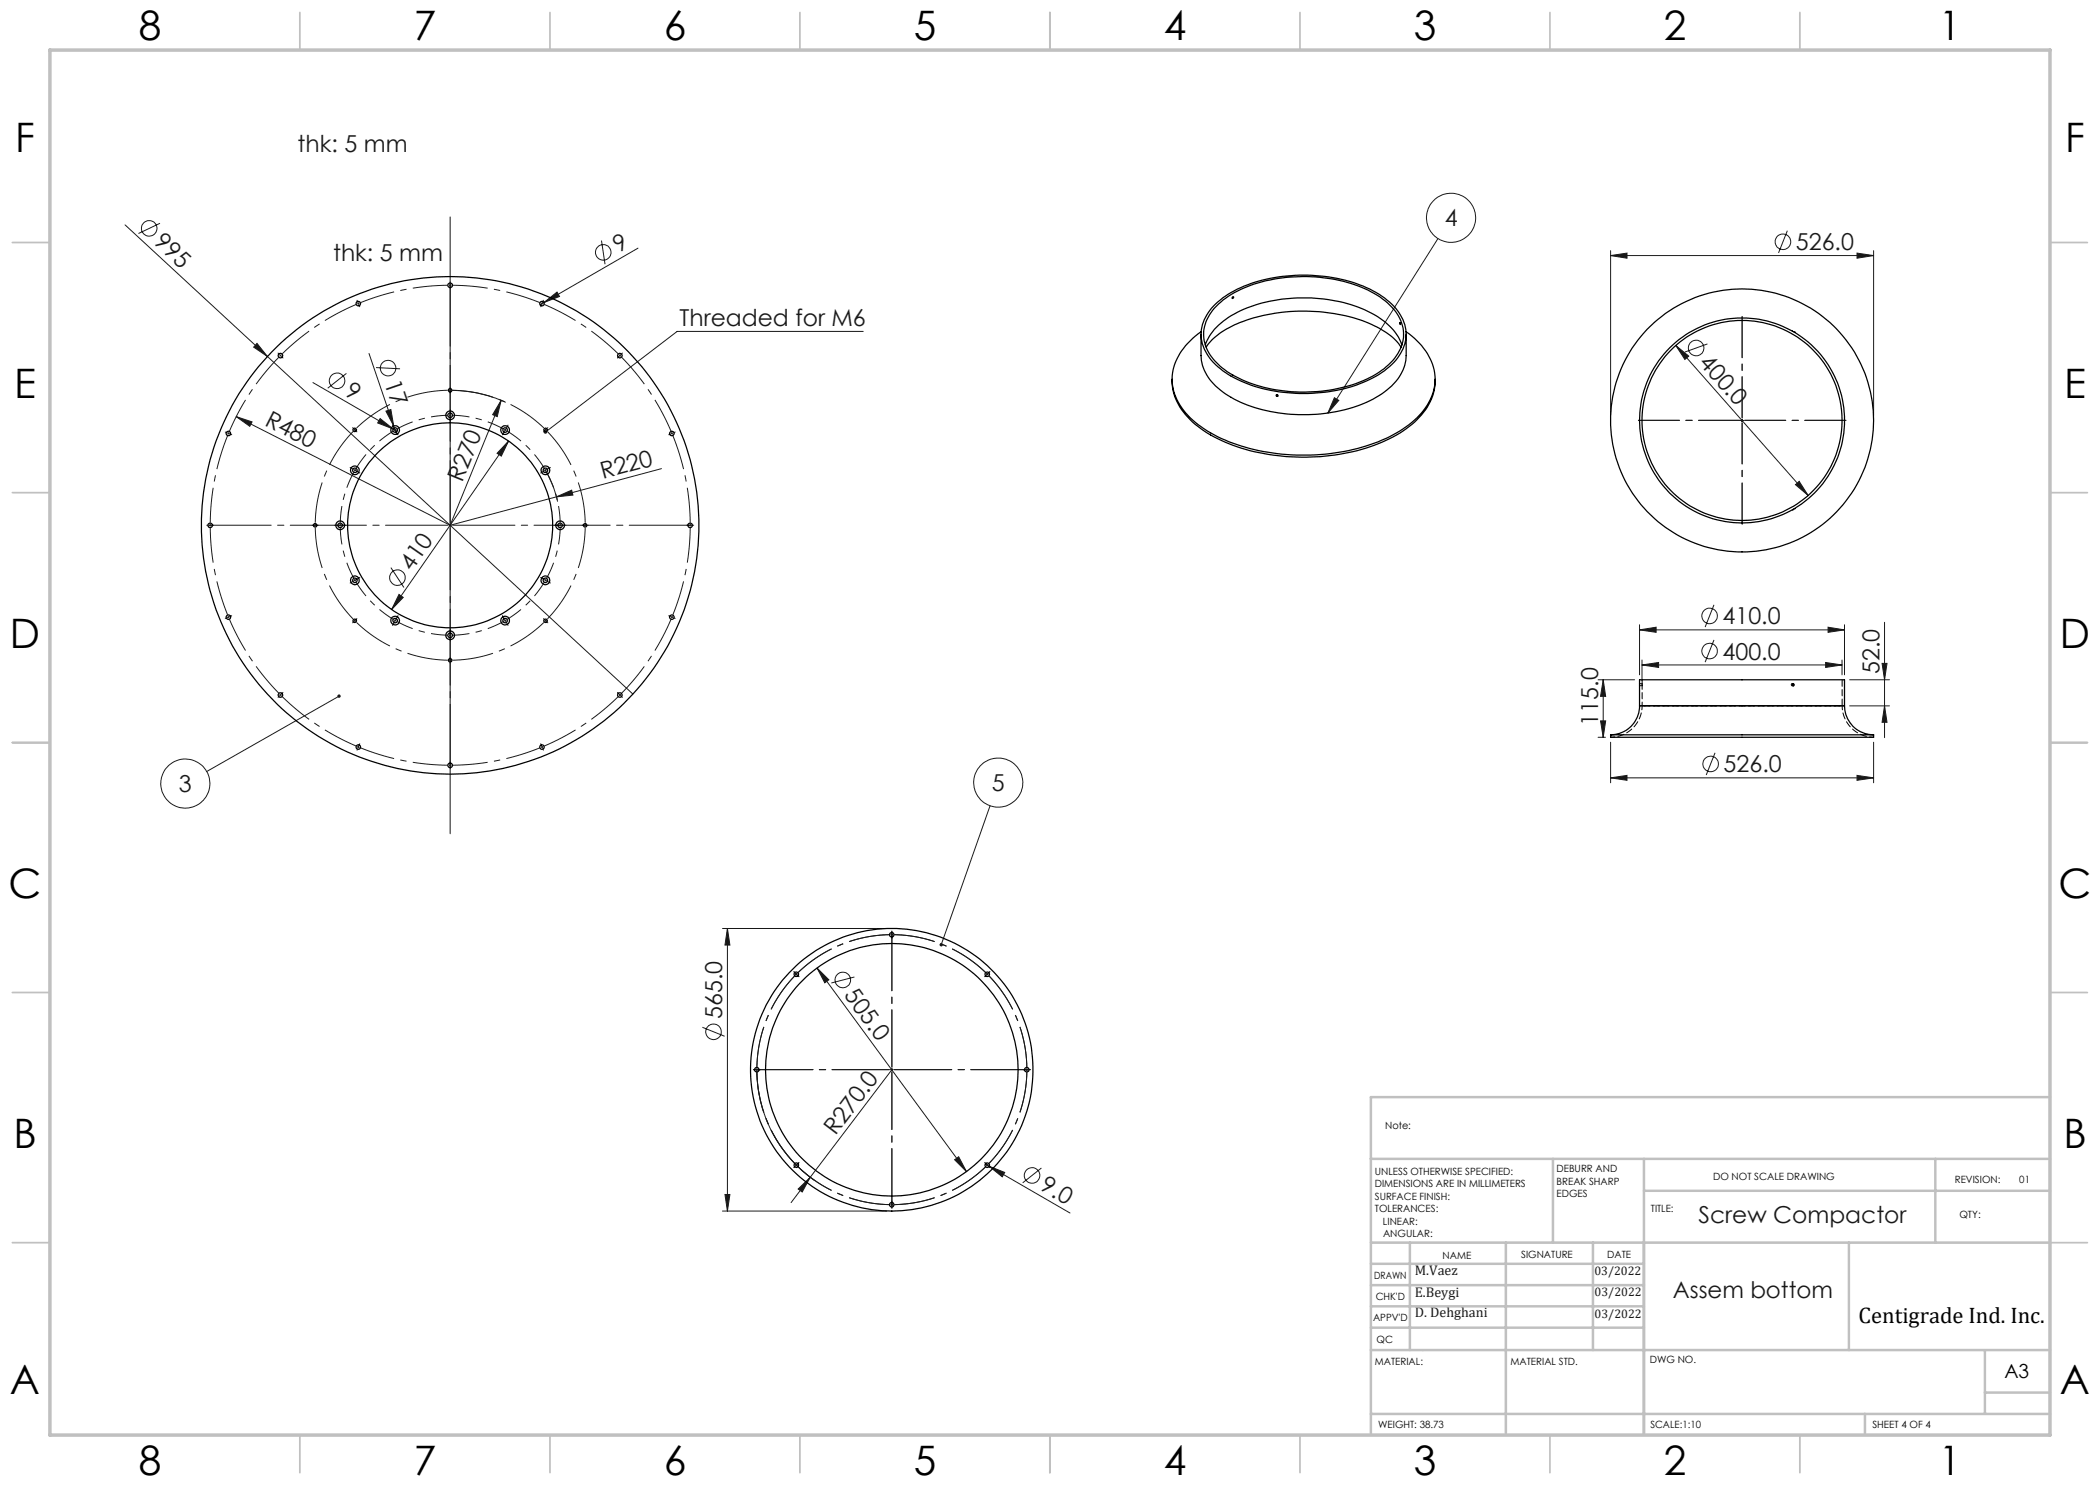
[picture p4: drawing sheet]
<svg xmlns="http://www.w3.org/2000/svg" width="420mm" height="297mm" viewBox="0 0 420 297" stroke-linecap="round" stroke-linejoin="round" font-family="sans-serif">
<g fill="none" stroke="#191924" stroke-width=".2">
<path d="M25 45l28.5 26.3M32 44.7l-4.3 2M90 43.4v123.4M120.3 48.1l.7 4.7M127.6 49.6l-18.8 10.9M287.6 47.7l-22 34.9M322.1 51.1l3.3-.5v1zM322.1 50.1v33M322.1 51.1h52.6M357.5 46.1l-1.8 4.5M371.4 50.6l3.3 .5-3.3 .5zM374.7 50.1v33"/>
<path d="M51.4 68.7l2.1 2.6-2.8-1.9zM53.5 71.3l73.1 67.5M62.6 76.5l16 9.3M69.3 74.7l-3.8 2.9M73.8 70.7l4.9 14.5M75.2 73.5l4.8 .3M90.4 78.1a26.5 26.5 0 0 1 10.7 2.4M108.8 60.5l2.6-2.1 .5 .9zM108.8 60.5l-.8 .5M172.6 66.3h-37.2l-26.3 20.1M266.9 79.5l.9 .6-2.2 2.5zM335.2 69.1l26.4 30"/>
<path d="M335.2 69.1l2.5 2.1-.7 .7zM341.5 68.8l-4.5 1.6M47.2 83.3l3.2 1.1-.4 .9zM47.2 83.3l42.8 21.8M76 83.7l2.6 2.1-3.1-1.2zM77.2 82.2l1-.3 .5 3.3zM78.6 85.8l.8 .5M78.7 85.2l.6 1.7M100.2 80.1l-10.2 25M100.2 80.1l-.8 3.2-.9-.4zM101.7 88.2l-1.4 3-.9-.5zM101.7 88.2l-23.4 33.7"/>
<path d="M109 94a20.6 20.6 0 0 1 2.5 6.3M111.3 99.4l3-1.4 .3 1zM132.3 93.7l-42.3 11.4M348.2 84.1h.5M348.4 83.9v.4M359.1 96.9l.7-.6 1.8 2.8zM78.2 113.5l2.6 4M79.8 118.9l.8 .6-2.3 2.4zM67.8 139.2l-26.5 15.1M319.6 136h7.3M320.6 136v11.5M320.6 136l.5 3.3h-1z"/>
<path d="M327.9 126l3.3-.6v1.1zM327.9 125v10M327.9 126h41M328.4 133l3.3-.5v1zM328.4 132v4.2M328.4 133h40M342.8 121l-1.8 4.4M342.8 128l-1.8 4.4M365.1 132.5l3.3 .5-3.3 .5zM365.6 125.4l3.3 .6-3.3 .5zM368.4 132v3M368.9 125v10"/>
<path d="M369.9 136h8M376.4 132.7h1l-.5 3.3zM376.9 124.5v23M71.4 149.3l.2 .1M71.6 149.4l.3 .1M71.6 149.4v.2M71.8 149.2l-.2 .2M319.6 147.5h1.5M320.1 144.2h1l-.5 3.3zM322.1 155.6l3.3-.5v1zM322.1 148.4v8.2M322.1 155.6h52.6"/>
<path d="M343 150.6l-1.8 4.4M369.9 141.2h8M371.4 155.1l3.3 .5-3.3 .5zM374.7 148.4v8.2M376.9 141.2l.5 3.3h-1zM198 161.1l-9.8 27.8M144.5 185.7h32.8M145.5 185.7v56.5M145.5 185.7l.5 3.3h-1zM159.1 194.7l.4 .3M159.5 194.7l-.4 .3M163.4 193.6l29.9 40.7"/>
<path d="M163.4 193.6l2.4 2.4-.8 .6zM170.9 195.4l-4.6 1.2M140.5 205.5l4.4 1.8M151.3 214.2a27.1 27.1 0 0 0 11.5 21.8M178.4 214l-16.4 21.5M145 238.9h1l-.5 3.3zM159.6 237.8l2.4-2.3-1.6 2.9zM162 235.5l-3.8 5M190.9 231.9l.8-.6 1.6 3zM197.1 232.8l.7 .5M197.8 233.3l3.1 1.2-.5 .9zM197.8 233.3l16.2 9.3"/>
<path d="M208.3 233.6l-3.8 3M144.5 242.2h32.8"/>
<circle cx="29.8" cy="45.7" r="1.56"/>
<circle cx="120.6" cy="50.5" r="1.55"/>
<circle cx="290.2" cy="43.6" r="4.9"/>
<circle cx="356.6" cy="48.4" r="1.55"/>
<circle cx="67.4" cy="76.2" r="1.56"/>
<circle cx="77.6" cy="73.6" r="1.55"/>
<circle cx="339.2" cy="69.6" r="1.55"/>
<circle cx="79.5" cy="115.5" r="1.55"/>
<circle cx="341.9" cy="130.2" r="1.56"/>
<circle cx="341.9" cy="123.2" r="1.55"/>
<circle cx="37.1" cy="156.7" r="4.9"/>
<circle cx="199.7" cy="156.5" r="4.9"/>
<circle cx="342.1" cy="152.8" r="1.56"/>
<circle cx="168.6" cy="196" r="1.56"/>
<circle cx="142.7" cy="206.4" r="1.56"/>
<circle cx="206.4" cy="235.1" r="1.56"/>
</g>
<g fill="none" stroke="#191924" stroke-width=".2" stroke-dasharray="15.2 1.3 1.3 1.3" stroke-linecap="butt">
<path d="M90 57h-.2M90 57h.3M56.1 71.1l-.2 .2M56.1 71.1l.2-.2M71.7 60.7l-.3 .1M71.7 60.7l.2-.1M90 78h-.2M90 78h.3M108.4 60.7l-.2-.1M108.4 60.7l.2 .1M124 71.1l-.2-.2M124 71.1l.2 .2"/>
<path d="M45.7 86.7l-.1 .2M45.7 86.7l.1-.3M71 86l-.2 .1M71 86l.1-.2M71 94l-.1 .3M71 94l.1-.2M79 86l-.2 .1M79 86l.3-.1M90 83h-.2M90 83h.3M101 86l-.2-.1M101 86l.3 .1"/>
<path d="M109.1 94l-.1-.2M109.1 94l.1 .3M109.1 86l-.1-.2M109.1 86l.2 .1M134.4 86.7l-.1-.3M134.4 86.7l.1 .2M42 105v.3M42 105v-.2M63 105v.3M63 105v-.2M68 105v.3M68 105v-.2"/>
<path d="M71 116l.1 .3M71 116l-.1-.2M109.1 116l.1-.2M109.1 116l-.1 .3M112 105v-.2M112 105v.3M117 105v-.2M117 105v.3M138 105v-.2M138 105v.3M45.7 123.4l.1 .2M45.7 123.4l-.1-.2"/>
<path d="M56.1 139l.2 .2M56.1 139l-.2-.2M71 124.1l.1 .2M71 124.1l-.2-.1M79 124.1l.3 .1M79 124.1l-.2-.1M90 132h.3M90 132h-.2M90 127h.3M90 127h-.2M101 124.1l.3-.1M101 124.1l-.2 .1"/>
<path d="M109.1 124.1l.2-.1M109.1 124.1l-.1 .2M124 139l.2-.2M124 139l-.2 .2M134.4 123.4l.1-.2M134.4 123.4l-.1 .2M90 153h.3M90 153h-.2M108.4 149.4l.2-.1M108.4 149.4l-.2 .1M178.4 186.9h-.3M178.4 186.9h.2"/>
<path d="M197.5 194.8l-.2-.1M197.5 194.8l.1 .2M151.4 213.9v.3M151.4 213.9v-.2M205.4 213.9v-.2M205.4 213.9v.3M159.3 233l.2 .2M159.3 233l-.2-.2M197.5 233l.1-.2M197.5 233l-.2 .2M178.4 240.9h.2M178.4 240.9h-.3"/>
</g>
<g fill="none" stroke="#191924" stroke-width=".2" stroke-dasharray="15.2 1.3 1.3 1.3" stroke-dashoffset="8.2" stroke-linecap="butt">
<path d="M89.5 57a48 48 0 0 0-17.4 3.5M55.8 71.5a48 48 0 0 0-9.9 14.7M71.2 60.9a48 48 0 0 0-14.7 9.9M108 60.5a48 48 0 0 0-17.5-3.5M123.6 70.8a48 48 0 0 0-14.7-9.9M45.5 87.1a48 48 0 0 0-3.5 17.4M134.2 86.2a48 48 0 0 0-9.9-14.7M42 105.5a48 48 0 0 0 3.5 17.5M138 104.5a48 48 0 0 0-3.4-17.4M45.9 123.9a48 48 0 0 0 9.9 14.7M56.5 139.3a48 48 0 0 0 14.7 9.9M124.3 138.6a48 48 0 0 0 9.9-14.7"/>
<path d="M134.6 123a48 48 0 0 0 3.4-17.5M72.1 149.6a48 48 0 0 0 17.4 3.4M90.5 153a48 48 0 0 0 17.5-3.4M108.9 149.2a48 48 0 0 0 14.7-9.9"/>
</g>
<g fill="none" stroke="#191924" stroke-width=".2" stroke-dasharray="15.2 1.3 1.3 1.3" stroke-dashoffset="7" stroke-linecap="butt">
<path d="M89.5 78.1a27 27 0 0 0-18.2 7.5M70.6 86.3a27 27 0 0 0-7.5 18.2M108.8 85.6a27 27 0 0 0-18.3-7.5M63.1 105.5a27 27 0 0 0 7.5 18.3M117 104.5a27 27 0 0 0-7.5-18.2M71.3 124.5a27 27 0 0 0 18.2 7.5M90.5 132a27 27 0 0 0 18.3-7.5M109.5 123.8a27 27 0 0 0 7.5-18.3M158.9 195.2a27 27 0 0 0-7.5 18.2M177.9 186.9a27 27 0 0 0-18.3 7.6M197.1 194.5a27 27 0 0 0-18.2-7.6M151.4 214.4a27 27 0 0 0 7.5 18.3"/>
<path d="M205.4 213.4a27 27 0 0 0-7.6-18.2M159.6 233.4a27 27 0 0 0 18.3 7.5M197.8 232.7a27 27 0 0 0 7.6-18.3M178.9 240.9a27 27 0 0 0 18.2-7.5"/>
</g>
<path d="M70.7 94.5a22 22 0 0 0-2.6 10M78.6 86.2a22 22 0 0 0-7.4 7.4M89.5 83.1a22 22 0 0 0-10 2.6M100.6 85.7a22 22 0 0 0-10.1-2.6M108.8 93.6a22 22 0 0 0-7.3-7.4M68.1 105.5a22 22 0 0 0 2.6 10.1M71.2 116.5a22 22 0 0 0 7.4 7.3M109.3 115.6a22 22 0 0 0 2.7-10.1M112 104.5a22 22 0 0 0-2.7-10M79.5 124.3a22 22 0 0 0 10 2.7M90.5 127a22 22 0 0 0 10.1-2.7M101.5 123.8a22 22 0 0 0 7.3-7.3" fill="none" stroke="#191924" stroke-width=".2" stroke-dasharray="15.2 1.3 1.3 1.3" stroke-dashoffset="11.9" stroke-linecap="butt"/>
<path d="M347.9 84.1h-20.2M348.4 83.6v-20.3M348.4 84.6v20.2M348.9 84.1h20.3" fill="none" stroke="#191924" stroke-width=".2" stroke-dasharray="15.2 1.3 1.3 1.3" stroke-dashoffset="7"/>
<g fill="none" stroke="#191924" stroke-width=".2" stroke-dasharray="15.2 1.3 1.3 1.3">
<path d="M90 57v-.2M90 57v.3M90 56.5v-.2M90 57.5v.2M55.8 70.8l-.2-.2M56.1 71.1l-.2-.2M56.1 71.1l.2 .2M56.5 71.5l.1 .1M71.5 60.2l-.1-.1M71.7 60.7l-.1-.2M71.7 60.7l.1 .2M71.9 61.2v.1"/>
<path d="M90 78v-.2M90 78v.3M90 77.5v-.1M90 78.5v.1M108.2 61.2l-.1 .1M108.4 60.7l.1-.2M108.4 60.7l-.1 .2M108.6 60.2l.1-.1M123.6 71.5l-.1 .1M124 71.1l.2-.2M124 71.1l-.2 .2M124.3 70.8l.2-.2"/>
<path d="M45.2 86.5l-.1-.1M45.7 86.7l-.2-.1M45.7 86.7l.2 .1M46.2 86.9h.1M70.6 93.8l-.6-.3M70.6 85.6l-.1-.1M71 86l-.2-.2M71 86l.1 .1M71 94l-.2-.1M71 94l.2 .2M71.3 86.3l.1 .1M71.4 94.3l.6 .3"/>
<path d="M78.8 85.6l-.3-.6M79 86l-.1-.2M79 86l.2 .2M79.3 86.4l.3 .6M90 83v-.2M90 83v.3M90 82.5v-.6M90 83.5v.7M100.8 86.4l-.3 .6M101 86l.2-.2M101 86l-.1 .2M101.3 85.6l.3-.6"/>
<path d="M108.7 94.3l-.6 .3M108.8 86.3l-.1 .1M109.1 94l.2-.1M109.1 94l-.2 .2M109.1 86l.2-.2M109.1 86l-.1 .1M109.5 85.6l.1-.1M109.5 93.8l.6-.3M133.9 86.9h-.2M134.4 86.7l.2-.1M134.4 86.7l-.2 .1M134.9 86.5l.1-.1"/>
<path d="M41.5 105h-.2M42 105h-.2M42 105h.3M42.5 105h.2M62.5 105h-.1M63 105h-.2M63 105h.3M63.5 105h.1M67.5 105h-.6M68 105h-.2M68 105h.3M68.5 105h.7"/>
<path d="M70.6 116.3l-.6 .3M71 116l-.2 .2M71 116l.2-.1M71.4 115.8l.6-.3M90 105v-.2M90 105h-.2M90 105v.3M90 105h.3M108.7 115.8l-.6-.3M109.1 116l.2 .2M109.1 116l-.2-.1M109.5 116.3l.6 .3"/>
<path d="M111.5 105h-.6M112 105h.3M112 105h-.2M112.5 105h.7M116.5 105h-.1M117 105h.3M117 105h-.2M117.5 105h.1M137.5 105h-.2M138 105h.3M138 105h-.2M138.5 105h.2"/>
<path d="M45.2 123.6l-.1 .1M45.7 123.4l-.2 .1M45.7 123.4l.2-.1M46.2 123.2l.1-.1M55.8 139.3l-.2 .2M56.1 139l-.2 .2M56.1 139l.2-.2M56.5 138.6l.1-.1M70.6 124.5l-.1 .1M71 124.1l-.2 .2M71 124.1l.1-.1M71.3 123.8l.1-.1"/>
<path d="M78.8 124.5l-.3 .6M79 124.1l-.1 .2M79 124.1l.2-.2M79.3 123.7l.3-.6M90 132v.3M90 132v-.2M90 132.5v.1M90 131.5v-.1M90 127v.3M90 127v-.2M90 127.5v.7M90 126.5v-.6"/>
<path d="M100.8 123.7l-.3-.6M101 124.1l.2 .2M101 124.1l-.1-.2M101.3 124.5l.3 .6M108.8 123.8l-.1-.1M109.1 124.1l.2 .2M109.1 124.1l-.1-.1M109.5 124.5l.1 .1M123.6 138.6l-.1-.1M124 139l.2 .2M124 139l-.2-.2M124.3 139.3l.2 .2"/>
<path d="M133.9 123.2l-.2-.1M134.4 123.4l.2 .1M134.4 123.4l-.2-.1M134.9 123.6l.1 .1M71.5 149.9l-.1 .1M71.9 148.9v-.2M90 153v.3M90 153v-.2M90 153.5v.2M90 152.5v-.2M108.2 148.9l-.1-.2M108.4 149.4l.1 .2"/>
<path d="M108.4 149.4l-.1-.2M108.6 149.9l.1 .1M158.9 194.5l-.1-.2M159.6 195.2l.2 .1M178.4 186.9v-.2M178.4 186.9v.3M178.4 186.4v-.2M178.4 187.4v.2M197.1 195.2l-.1 .1M197.5 194.8l.1-.1M197.5 194.8l-.2 .2M197.8 194.5l.2-.2"/>
<path d="M150.9 213.9h-.2M151.4 213.9h-.3M151.4 213.9h.2M151.9 213.9h.2M178.4 213.9v-.2M178.4 213.9h-.3M178.4 213.9v.3M178.4 213.9h.2M204.9 213.9h-.2M205.4 213.9h.2M205.4 213.9h-.3M205.9 213.9h.2"/>
<path d="M158.9 233.4l-.1 .1M159.3 233l-.2 .2M159.3 233l.2-.2M159.6 232.7l.2-.2M197.1 232.7l-.1-.2M197.5 233l.1 .2M197.5 233l-.2-.2M197.8 233.4l.2 .1M178.4 240.9v.3M178.4 240.9v-.2M178.4 241.4v.2M178.4 240.4v-.2"/>
</g>
<path d="M89.5 105h-47.7M90 104.5v-47.7M90 105.5v47.8M90.5 105h47.8" fill="none" stroke="#191924" stroke-width=".2" stroke-dasharray="15.2 1.3 1.3 1.3" stroke-dashoffset="2.8"/>
<path d="M177.9 213.9h-26.8M178.4 213.4v-26.7M178.4 214.4v26.8M178.9 213.9h26.7" fill="none" stroke="#191924" stroke-width=".2" stroke-dasharray="15.2 1.3 1.3 1.3" stroke-dashoffset="3.8"/>
<g fill="none" stroke="#c0c0c0" stroke-width=".35">
<path d="M60 2.5v7.5M110 2.5v7.5M160 2.5v7.5M210 2.5v7.5M260 2.5v7.5M310 2.5v7.5M360 2.5v7.5M2.5 48.5h7.5M410 48.5h7.5M2.5 98.5h7.5M410 98.5h7.5M2.5 148.5h7.5"/>
<path d="M410 148.5h7.5M2.5 198.5h7.5M410 198.5h7.5M2.5 248.5h7.5M410 248.5h7.5M60 287v7.5M110 287v7.5M160 287v7.5M210 287v7.5M260 287v7.5M310 287v7.5M360 287v7.5"/>
</g>
<g fill="none" stroke="#c0c0c0" stroke-width=".5">
<path d="M410 219.4h-135.8v67.4M274.2 231.8h135.8M310.6 231.8v16.7M328.8 231.8v55.2M328.8 238.2h81.2M387.1 231.8v16.7M274.2 248.5h135.8M274.2 257h54.6M274.2 252.8h54.6M282 248.5v21.5M301.2 248.5v38.3M318.6 248.5v21.5"/>
<path d="M369.8 248.5v21.5M274.2 265.5h54.6M274.2 261.3h54.6M274.2 270h135.8M397 270v12.8M397 278.5h13M274.2 282.8h135.8M373 282.8v4.2"/>
</g>
<path d="M10 10h400v277h-400z" fill="none" stroke="#c0c0c0" stroke-width=".7"/>
<g fill="#191924">
<path d="M77.2 82.2l1-.3 .5 3.3z"/>
<path d="M51.4 68.7l2.1 2.6-2.8-1.9z"/>
<path d="M76 83.7l2.6 2.1-3.1-1.2z"/>
<path d="M47.2 83.3l3.2 1.1-.4 .9z"/>
<path d="M111.3 99.4l3-1.4 .3 1z"/>
<path d="M108.8 60.5l2.6-2.1 .5 .9z"/>
<path d="M159.6 237.8l2.4-2.3-1.6 2.9z"/>
<path d="M100.2 80.1l-.8 3.2-.9-.4z"/>
<path d="M197.8 233.3l3.1 1.2-.5 .9z"/>
<path d="M67.5 139a.34 .34 0 0 0 .3 .6 .34 .34 0 0 0 .3-.5l-.3 .1 .3-.1a.33 .33 0 0 0-.6-.1zM108.8 86.2v.4l.3-.2-.3 .2a.35 .35 0 0 0 .5 0 .35 .35 0 0 0 0-.5 .35 .35 0 0 0-.5 .1zM266.9 79.5l.9 .6-2.2 2.5zM188 188.7a.32 .32 0 0 0 .1 .6l.1-.4-.1 .4a.34 .34 0 0 0 .5-.4 .34 .34 0 0 0-.6-.2z"/>
<path d="M190.9 231.9l2.4 2.4-1.6-3zM163.4 193.6l1.6 3 .8-.6z"/>
<path d="M359.1 96.9l2.5 2.2-1.8-2.8zM335.2 69.1l1.8 2.8 .7-.7z"/>
<path d="M322.1 51.1l3.3-.5v1zM371.4 50.6l3.3 .5-3.3 .5zM322.1 155.6l3.3-.5v1zM371.4 155.1l3.3 .5-3.3 .5zM328.4 133l3.3-.5v1zM365.1 132.5l3.3 .5-3.3 .5z"/>
<path d="M365.6 125.4l3.3 .6-3.3 .5zM327.9 126l3.3-.6v1.1z"/>
<path d="M101.7 88.2l-2.3 2.5 .9 .5zM79.8 118.9l-1.5 3 2.3-2.4z"/>
<path d="M320.1 144.2h1l-.5 3.3zM320.6 136l.5 3.3h-1z"/>
<path d="M376.4 132.7h1l-.5 3.3zM376.9 141.2l.5 3.3h-1zM145.5 185.7l.5 3.3h-1zM145 238.9h1l-.5 3.3z"/>
</g>
<g fill="none" stroke="#000" stroke-width=".25">
<path d="M246.5 59.5l.1-.2 .1 .1-.1 .3h-.1zM234.4 75.8a11.4 11.4 0 0 0 4.6 9.1 32.5 32.5 0 0 0 17.4 6.3 39.9 39.9 0 0 0 23.6-4.6 14.3 14.3 0 0 0 6.8-8.4l.2-2.4M240.2 66.8v4.3a9.4 9.4 0 0 0 4.3 7.3 28.7 28.7 0 0 0 17.9 4.5 25.6 25.6 0 0 0 15.5-5.3 8.9 8.9 0 0 0 3.3-6.5v-4.3M240.2 66.3a12.4 12.4 0 0 0-5.8 9.3 11.7 11.7 0 0 0 5.2 9.3 34.6 34.6 0 0 0 18.7 6.1 38.8 38.8 0 0 0 21.7-4.8 13.4 13.4 0 0 0 7-9.5 11.2 11.2 0 0 0-4.6-9.5l-1.2-.9M241.1 69a12.5 12.5 0 0 1 7-6.9 31.9 31.9 0 0 1 26.1 .5 11.8 11.8 0 0 1 6.2 6.4M241.2 69.4a14.3 14.3 0 0 1 7.5-5.1 36.2 36.2 0 0 1 25.6 .6 13 13 0 0 1 5.9 4.5M242.7 61.2a22.8 22.8 0 0 1 13-5.8 31.3 31.3 0 0 1 20.1 3.4 10.6 10.6 0 0 1 5.4 7.1 9.1 9.1 0 0 1-4.3 8.3 29.8 29.8 0 0 1-20.4 4.3 24.1 24.1 0 0 1-13.4-5.6 7.7 7.7 0 0 1-1.8-9.9zM242.9 61.6a20.9 20.9 0 0 1 11.8-5.8 30.3 30.3 0 0 1 21.3 3.6 9.9 9.9 0 0 1 4.7 6.6 8.3 8.3 0 0 1-3.5 7.3 25.2 25.2 0 0 1-15.4 5.1 27.2 27.2 0 0 1-17.4-4.8 8.4 8.4 0 0 1-3.6-7.8 8.5 8.5 0 0 1 2.1-4.2zM255.4 78.9l.1 .1M280 64.5l.1 .4zM358.5 66.2h.1M358.8 66.4h.1"/>
<path d="M358.5 101.9h.1M358.8 101.7h.1M358.5 136.8v.3M322.1 147h52.6M322.1 147v.5h52.6v-.5M327.9 141.2a5.8 5.8 0 0 1-5.8 5.8M327.9 141.2v-5.2h41v5.2M327.9 141.2h41M368.9 141.2a5.8 5.8 0 0 0 5.8 5.8"/>
<circle cx="90" cy="57" r=".46"/>
<circle cx="56.1" cy="71.1" r=".46"/>
<circle cx="71.7" cy="60.7" r=".44"/>
<circle cx="90" cy="78.1" r=".35"/>
<circle cx="108.4" cy="60.7" r=".45"/>
<circle cx="124" cy="71.1" r=".45"/>
<circle cx="255.4" cy="79.1" r=".19"/>
<circle cx="45.7" cy="86.7" r=".44"/>
<circle cx="70.9" cy="86" r=".35"/>
<circle cx="71" cy="94.1" r=".87"/>
<circle cx="71" cy="94.1" r=".45"/>
<circle cx="79" cy="86" r=".46"/>
<circle cx="79" cy="86" r=".87"/>
<circle cx="90" cy="83.1" r=".86"/>
<circle cx="90" cy="83" r=".46"/>
<circle cx="101" cy="86" r=".45"/>
<circle cx="101" cy="86" r=".87"/>
<circle cx="109.1" cy="94.1" r=".45"/>
<circle cx="109.1" cy="94.1" r=".87"/>
<circle cx="109.1" cy="86" r=".35"/>
<circle cx="134.4" cy="86.7" r=".44"/>
<circle cx="348.4" cy="84.1" r="26.3"/>
<circle cx="348.4" cy="84.1" r="20"/>
<circle cx="348.4" cy="84.1" r="20.5"/>
<circle cx="42" cy="105.1" r=".45"/>
<circle cx="63" cy="105.1" r=".35"/>
<circle cx="68" cy="105.1" r=".45"/>
<circle cx="68" cy="105.1" r=".86"/>
<circle cx="71" cy="116.1" r=".87"/>
<circle cx="71" cy="116.1" r=".45"/>
<circle cx="90" cy="105.1" r="20.5"/>
<circle cx="90" cy="105.1" r="49.8"/>
<circle cx="109.1" cy="116.1" r=".45"/>
<circle cx="109.1" cy="116.1" r=".88"/>
<circle cx="112" cy="105.1" r=".45"/>
<circle cx="112" cy="105.1" r=".87"/>
<circle cx="117" cy="105.1" r=".36"/>
<circle cx="138" cy="105.1" r=".45"/>
<circle cx="45.7" cy="123.4" r=".45"/>
<circle cx="56.1" cy="139" r=".45"/>
<circle cx="70.9" cy="124.2" r=".36"/>
<circle cx="79" cy="124.1" r=".87"/>
<circle cx="79" cy="124.1" r=".46"/>
<circle cx="90" cy="127.1" r=".88"/>
<circle cx="90" cy="127.1" r=".46"/>
<circle cx="90" cy="132.1" r=".34"/>
<circle cx="101" cy="124.1" r=".87"/>
<circle cx="101" cy="124.1" r=".44"/>
<circle cx="109.1" cy="124.1" r=".35"/>
<circle cx="124" cy="139" r=".45"/>
<circle cx="134.4" cy="123.4" r=".45"/>
<circle cx="358.6" cy="137" r=".19"/>
<circle cx="71.7" cy="149.4" r=".45"/>
<circle cx="90" cy="153.1" r=".46"/>
<circle cx="108.4" cy="149.4" r=".44"/>
<circle cx="159.3" cy="194.9" r=".45"/>
<circle cx="178.3" cy="186.9" r=".45"/>
<circle cx="197.4" cy="194.9" r=".45"/>
<circle cx="151.4" cy="213.9" r=".45"/>
<circle cx="178.4" cy="214" r="28.3"/>
<circle cx="178.4" cy="214" r="25.3"/>
<circle cx="205.3" cy="213.9" r=".46"/>
<circle cx="159.3" cy="233" r=".45"/>
<circle cx="197.5" cy="233" r=".45"/>
<circle cx="178.3" cy="240.9" r=".45"/>
</g>
<path d="M348.4 141.1h20h-40h20" fill="none" stroke="#000" stroke-width=".2" stroke-dasharray="1.3 .6" stroke-dashoffset=".6"/>
<path d="M327.9 137.1h.5M327.9 137.1h.1M328.4 136.7h-.5M328.4 137.1v-.2M328.4 136.9v.1M328.4 136.9v-.2M358.4 136.7l.1 .1M358.4 137.1h.3M358.5 137.1h-.1M358.6 136.9v.1M358.7 136.7h-.3" fill="none" stroke="#000" stroke-width=".2" stroke-dasharray="1.3 .6"/>
<path d="M328.4 135.9v.8M358.6 136.8h-.2l-.1 .1 .1 .2h.2" fill="none" stroke="#000" stroke-width=".2" stroke-dasharray="1.3 .6" stroke-dashoffset=".4"/>
<path d="M328.4 137.1v4M328.4 141.1a6.3 6.3 0 0 1-6.3 6.3M374.7 147.4a6.3 6.3 0 0 1-6.3-6.3" fill="none" stroke="#000" stroke-width=".2" stroke-dasharray="1.3 .6" stroke-dashoffset=".5"/>
<path d="M368.4 141.1v-5.2" fill="none" stroke="#000" stroke-width=".2" stroke-dasharray="1.3 .6" stroke-dashoffset="-.1"/>
<path d="M368.9 141.1h-41" fill="none" stroke="#000" stroke-width=".2" stroke-dasharray="1.3 .6" stroke-dashoffset=".1"/>
<g font-size="8.1">
<text x="27.8" y="8">8</text>
<text x="82.8" y="8">7</text>
<text x="132.8" y="8">6</text>
<text x="182.8" y="8">5</text>
<text x="232.8" y="8">4</text>
<text x="282.8" y="8">3</text>
<text x="332.8" y="8">2</text>
<text x="387.8" y="8">1</text>
<text x="3" y="30.4">F</text>
<text x="413" y="30.4">F</text>
<text x="2.8" y="79.6">E</text>
<text x="412.8" y="79.6">E</text>
<text x="2" y="129.6">D</text>
<text x="412" y="129.6">D</text>
<text x="1.7" y="179.6">C</text>
<text x="411.7" y="179.6">C</text>
<text x="2.7" y="229.6">B</text>
<text x="412.7" y="229.6">B</text>
<text x="2" y="278.9">A</text>
<text x="412" y="278.9">A</text>
<text x="27.8" y="295">8</text>
<text x="82.8" y="295">7</text>
<text x="132.8" y="295">6</text>
<text x="182.8" y="295">5</text>
<text x="232.8" y="295">4</text>
<text x="282.8" y="295">3</text>
<text x="332.8" y="295">2</text>
<text x="387.8" y="295">1</text>
</g>
<g font-size="4.7" fill="#191924">
<text x="59.5" y="30.4">thk: 5 mm</text>
<text x="288.9" y="45.2">4</text>
<text x="30.6" y="48.7" transform="rotate(43 30.6 48.7)">995</text>
<text x="66.6" y="52.1">thk: 5 mm</text>
<text x="123.7" y="50.7" transform="rotate(-30 123.7 50.7)">9</text>
<text x="359.2" y="50">526.0</text>
<text x="135.9" y="65.2">Threaded for M6</text>
<text x="76.8" y="76.6" transform="rotate(71 76.8 76.6)">17</text>
<text x="339.7" y="72.6" transform="rotate(49 339.7 72.6)">400.0</text>
<text x="68.8" y="78.9" transform="rotate(30 68.8 78.9)">9</text>
<text x="52.8" y="85" transform="rotate(27 52.8 85)">R480</text>
<text x="120.6" y="95.8" transform="rotate(-15 120.6 95.8)">R220</text>
<text x="92.4" y="96.7" transform="rotate(-68 92.4 96.7)">R270</text>
<text x="82.4" y="114.4" transform="rotate(-55 82.4 114.4)">410</text>
<text x="344.5" y="124.9">410.0</text>
<text x="344.5" y="131.9">400.0</text>
<text x="375.9" y="134.8" transform="rotate(-90 375.9 134.8)">52.0</text>
<text x="319.6" y="145.1" transform="rotate(-90 319.6 145.1)">115.0</text>
<text x="344.7" y="154.5">526.0</text>
<text x="35.8" y="158.4">3</text>
<text x="198.4" y="158.2">5</text>
<text x="144.4" y="203.8" transform="rotate(-90 144.4 203.8)">565.0</text>
<text x="168.7" y="199.1" transform="rotate(54 168.7 199.1)">505.0</text>
<text x="167.1" y="227.3" transform="rotate(-53 167.1 227.3)">R270.0</text>
<text x="207.8" y="237.8" transform="rotate(30 207.8 237.8)">9.0</text>
<text x="339.7" y="244.5">Screw Compactor</text>
</g>
<text font-size="4.6" fill="#191924" x="334.6" y="259.6">Assem bottom</text>
<text font-size="4.5" x="371.7" y="264.6">Centigrade Ind. Inc.</text>
<text font-size="3.9" x="400.9" y="275.5">A3</text>
<g font-size="2.8" fill="#191924">
<text x="283" y="255.1">M.Vaez</text>
<text x="283" y="263.4">D. Dehghani</text>
<text x="283" y="259.3">E.Beygi</text>
</g>
<g font-size="2.5" fill="#191924">
<text x="318.9" y="255.1">03/2022</text>
<text x="318.9" y="263.5">03/2022</text>
<text x="318.9" y="259.3">03/2022</text>
</g>
<g font-size="2">
<text x="277" y="225.8">Note:</text>
<text x="275" y="234.9">UNLESS OTHERWISE SPECIFIED:</text>
<text x="275" y="237.4">DIMENSIONS ARE IN MILLIMETERS</text>
<text x="275" y="239.9">SURFACE FINISH:</text>
<text x="311.3" y="234.5">DEBURR AND</text>
<text x="311.3" y="237">BREAK SHARP</text>
<text x="311.3" y="239.5">EDGES</text>
<text x="342.6" y="236">DO NOT SCALE DRAWING</text>
<text x="391" y="236.6">REVISION:</text>
<text x="403.9" y="236.6">01</text>
<text x="275" y="242.4">TOLERANCES:</text>
<text x="276.6" y="244.9">LINEAR:</text>
<text x="330.2" y="242.4">TITLE:</text>
<text x="391.9" y="243.7">QTY:</text>
<text x="276.6" y="247.4">ANGULAR:</text>
<text x="288.5" y="251.7">NAME</text>
<text x="304.2" y="251.7">SIGNATURE</text>
<text x="321.4" y="251.7">DATE</text>
<text x="274.8" y="255.9">DRAWN</text>
<text x="275.1" y="260.1">CHK'D</text>
<text x="274.6" y="264.2">APPV'D</text>
<text x="275.3" y="268.5">QC</text>
<text x="275" y="273">MATERIAL:</text>
<text x="302.1" y="273">MATERIAL STD.</text>
<text x="330" y="272.5">DWG NO.</text>
<text x="275.6" y="285.6">WEIGHT: 38.73</text>
<text x="330.1" y="285.6">SCALE:1:10</text>
<text x="374.5" y="285.6">SHEET 4 OF 4</text>
</g>
</svg>
